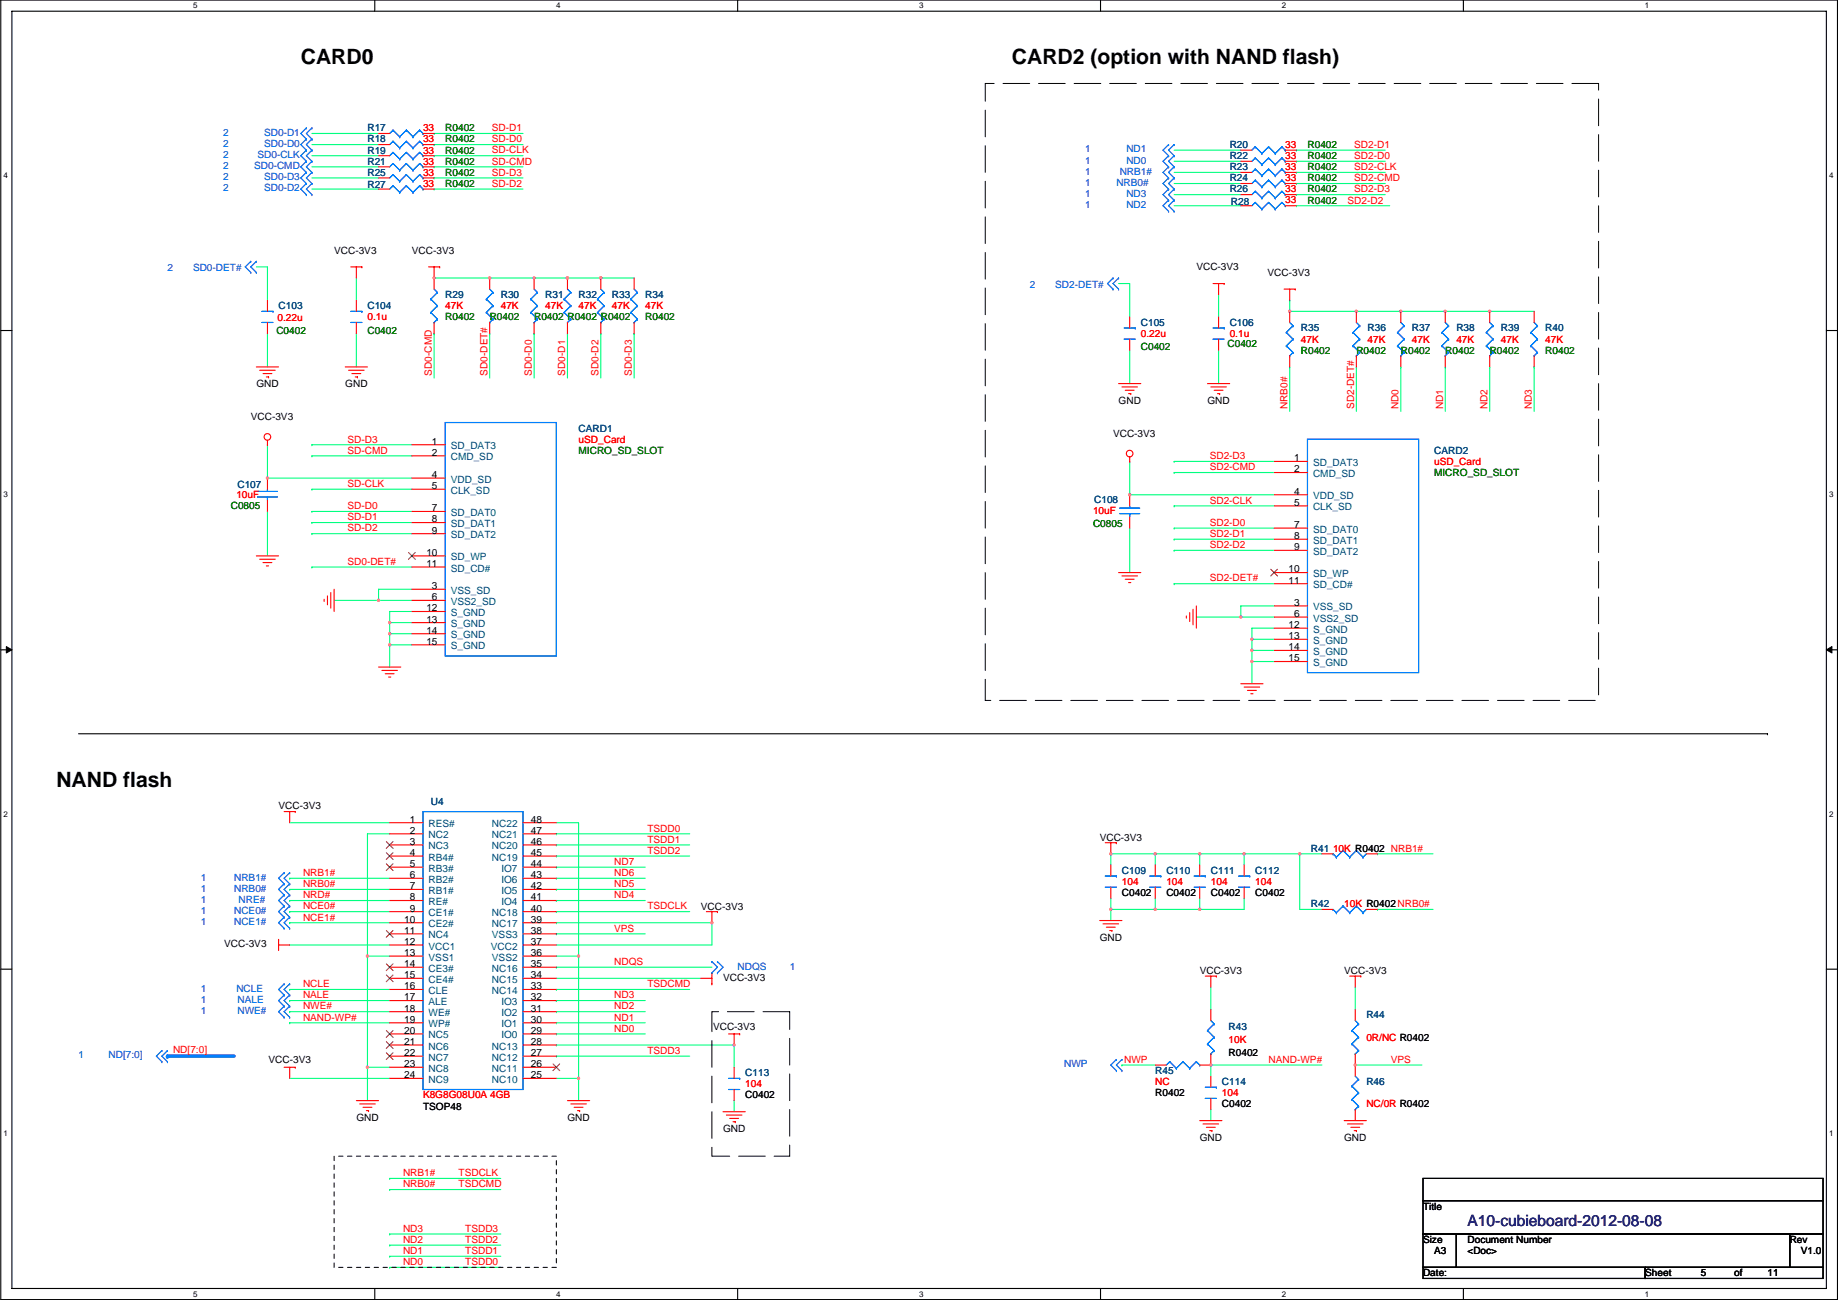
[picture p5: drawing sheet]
<svg xmlns="http://www.w3.org/2000/svg" width="420mm" height="297mm" viewBox="0 0 420 297" stroke-linecap="round" stroke-linejoin="round" font-family="sans-serif">
<path d="M.2 0h419.8v296.9h-419.8zM2.7 2.6h414.8v291.8h-414.8z" fill="none" stroke="#000" stroke-width=".25"/>
<g fill="#fff">
<path d="M44.2 .3h1v2h-1z"/>
<path d="M44.2 294.7h1v2h-1z"/>
</g>
<path d="M85.7 0v2.6M85.7 294.4v2.5" fill="none" stroke="#000" stroke-width=".25"/>
<g fill="#fff">
<path d="M127.1 .3h1v2h-1z"/>
<path d="M127.1 294.7h1v2h-1z"/>
</g>
<path d="M168.6 0v2.6M168.6 294.4v2.5" fill="none" stroke="#000" stroke-width=".25"/>
<g fill="#fff">
<path d="M210.1 .3h1v2h-1z"/>
<path d="M210.1 294.7h1v2h-1z"/>
</g>
<path d="M251.6 0v2.6M251.6 294.4v2.5" fill="none" stroke="#000" stroke-width=".25"/>
<g fill="#fff">
<path d="M293 .3h1v2h-1z"/>
<path d="M293 294.7h1v2h-1z"/>
</g>
<path d="M334.5 0v2.6M334.5 294.4v2.5" fill="none" stroke="#000" stroke-width=".25"/>
<g fill="#fff">
<path d="M376 .3h1v2h-1z"/>
<path d="M376 294.7h1v2h-1z"/>
<path d="M.8 39h1v2.1h-1z"/>
<path d="M418.1 39h1v2.1h-1z"/>
<path d="M.8 112h1v2h-1z"/>
<path d="M418.1 112h1v2h-1z"/>
</g>
<path d="M.2 75.5h2.5M417.5 75.5h2.5" fill="none" stroke="#000" stroke-width=".25"/>
<g fill="#fff">
<path d="M.8 185h1v2h-1z"/>
<path d="M418.1 185h1v2h-1z"/>
</g>
<path d="M.2 148.5h2.5M417.5 148.5h2.5" fill="none" stroke="#000" stroke-width=".25"/>
<path d="M1.4 147.7l1.3 .8-1.3 .7zM417.5 148.5l1.3-.8v1.5z" fill="#000" stroke="#000" stroke-width=".23"/>
<g fill="#fff">
<path d="M.8 257.9h1v2h-1z"/>
<path d="M418.1 257.9h1v2h-1z"/>
</g>
<path d="M18 167.7h386M404 167.7h.1M.2 221.4h2.5M417.5 221.4h2.5M325.3 269.3h91.4v5h-91.4zM325.3 274.3h91.4v7.7h-91.4zM325.3 282h7.6v7.6h-7.6zM325.3 289.6h50.8v2.5h-50.8zM332.9 282h76.2v7.6h-76.2zM376.1 289.6h40.6v2.5h-40.6zM409.1 282h7.6v7.6h-7.6z" fill="none" stroke="#000" stroke-width=".25"/>
<g fill="none" stroke="#00ff80" stroke-width=".25">
<path d="M71.3 30.5h15.2M71.3 33h15.2M71.3 35.6h15.2M71.3 38.1h15.2M99.2 30.5h.1M99.2 33h.1M99.2 35.6h.1M99.2 38.1h.1M99.2 30.5h20.4M99.2 33h20.4M99.2 35.6h20.4M99.2 38.1h20.4"/>
<path d="M268.4 39.4h15.2M268.4 36.9h15.2M268.4 34.3h15.2M296.3 34.3h.1M296.3 39.4h.1M296.3 36.9h.1M296.3 34.3h20.4M296.3 39.4h20.4M296.3 36.9h20.4M71.3 40.7h15.2M71.3 43.2h15.2M99.2 40.7h.1"/>
<path d="M99.2 43.2h.1M99.2 40.7h20.4M99.2 43.2h20.4M268.4 44.5h15.2M268.4 41.9h15.2M268.4 47h15.2M296.3 47h.1M296.3 44.5h.1M296.3 41.9h.1M296.3 47h21.4M296.3 44.5h20.4M296.3 41.9h20.4"/>
<path d="M58.6 61h2.5v7.6M61.1 76.2v7.6M81.5 63.5v5.1M81.5 76.2v7.6M99.2 63.5h.1M99.2 76.2h.1M99.2 63.5h45.8M99.2 76.2v10.2M111.9 76.2h.1M111.9 63.5h.1M111.9 76.2v10.2M122.1 76.2h.1"/>
<path d="M122.1 63.5h.1M122.1 76.2v10.2M129.7 76.2h.1M129.7 63.5h.1M129.7 76.2v10.2M137.3 76.2h.1M137.3 63.5h.1M137.3 76.2v10.2M145 76.2h.1M145 76.2v10.2M255.7 64.8h2.5v7.6M278.6 67.3v5.1"/>
<path d="M294.8 71.1h.1M294.8 68.6h.1M294.8 71.1h55.9M294.8 68.6v2.5M310.1 71.1h.1M320.2 71.1h.1M330.4 71.1h.1M340.5 71.1h.1M258.2 80v7.7M278.6 80v7.7M294.8 83.8h.1M294.8 83.8v10.2"/>
<path d="M310.1 83.8h.1M310.1 83.8v10.2M320.2 83.8h.1M320.2 83.8v10.2M330.4 83.8h.1M330.4 83.8v10.2M340.5 83.8h.1M340.5 83.8v10.2M350.7 83.8h.1M350.7 83.8v10.2M61.1 109.2h.1M61.1 101.6v7.6"/>
<path d="M61.1 116.9v10.1M61.1 109.2h33.1M71.3 104.2h.1M71.3 119.4h.1M71.3 111.8h.1M71.3 101.6h.1M71.3 116.9h.1M71.3 104.2h22.9M71.3 119.4h22.9M71.3 111.8h22.9M71.3 101.6h22.9M71.3 116.9h22.9"/>
<path d="M258.2 113.1h.1M258.2 105.4v7.7M258.2 113.1h33.1M268.4 108h.1M268.4 105.4h.1M268.4 115.6h.1M268.4 108h22.9M268.4 105.4h22.9M268.4 115.6h22.9M71.3 129.6h.1M71.3 121.9h.1M71.3 129.6h22.9"/>
<path d="M71.3 121.9h22.9M76.4 137.2h10.1M86.5 137.2h.1M86.5 137.2h7.7M94.2 134.6h-7.7v2.6M94.2 139.7h-5.1v2.6M258.2 120.7v10.1M268.4 123.2h.1M268.4 133.4h.1M268.4 120.7h.1M268.4 125.8h.1M268.4 123.2h22.9"/>
<path d="M268.4 133.4h22.9M268.4 120.7h22.9M268.4 125.8h22.9M291.3 138.5h-7.7v2.5M89.1 144.8h.1M89.1 142.3h.1M89.1 142.3h5.1M89.1 144.8h5.1M89.1 147.3v5.1M89.1 147.3h.1M89.1 142.3v5M89.1 147.3h5.1"/>
<path d="M273.5 141h10.1M283.6 141h.1M283.6 141h7.7M286.2 148.6h.1M286.2 146.1h.1M286.2 151.2h.1M286.2 151.2v5M286.2 148.6h5.1M286.2 146.1h5.1M286.2 146.1v5.1M286.2 151.2h5.1M291.3 143.5h-5.1v2.6"/>
<path d="M66.2 188h22.9M89.1 190.5h-5.1v28M127.2 190.5h.1M127.2 193.1h.1M127.2 195.6h.1M127.2 188h5.1v30.5M127.2 198.1h.1M127.2 190.5h30.5M127.2 193.1h30.5M127.2 195.6h30.5M127.2 198.1h20.3M253.9 195.1v2.5"/>
<path d="M253.9 195.1h10.2v2.5M253.9 195.1h.1M264.1 195.1h10.1M274.2 195.1h.1M274.2 195.1v2.5M274.2 195.1h10.2M284.4 195.1h12.7M284.4 195.1v2.5M297.1 195.1v12.7h5.1M297.1 195.1h5.1M297.1 195.1h.1M314.9 195.1h.1"/>
<path d="M314.9 195.1h12.7M66.2 203.2h.1M66.2 205.8h.1M66.2 215.9h22.9M66.2 200.7h.1M66.2 208.3h.1M66.2 210.8h.1M66.2 208.3h22.9M66.2 203.2h22.9M66.2 205.8h22.9M66.2 210.8h22.9M66.2 200.7h22.9"/>
<path d="M84 218.5h5.1M84 218.5h.1M84 218.5v25.4M127.2 208.3h.1M127.2 218.5h5.1M127.2 213.4h.1M127.2 210.8h.1M127.2 200.7h.1M127.2 205.8h.1M127.2 203.2h.1M127.2 208.3h30.5M127.2 203.2h20.3"/>
<path d="M127.2 205.8h20.3M127.2 213.4h20.3M127.2 210.8h35.5M127.2 200.7h20.3M132.3 218.5h.1M132.3 218.5v33M162.7 210.8h.1M162.7 210.8v5.1h-35.5M253.9 205.3v2.5M253.9 207.8h.1M253.9 207.8v2.5M264.1 207.8h.1"/>
<path d="M264.1 205.3v2.5M274.2 207.8h.1M274.2 205.3v2.5M284.4 205.3v2.5h-30.5M314.9 207.8h.1M314.9 207.8h12.7M66.2 233.7h.1M66.2 228.6h.1M66.2 226.1h.1M66.2 231.2h.1M66.2 226.1h22.9M66.2 233.7h22.9"/>
<path d="M66.2 228.6h22.9M66.2 231.2h22.9M127.2 238.8h.1M127.2 226.1h.1M127.2 238.8h40.6v5.1M127.2 221h.1M127.2 223.5h33M127.2 236.2h.1M127.2 233.7h.1M127.2 231.2h.1M127.2 228.6h.1M127.2 226.1h30.5"/>
<path d="M127.2 221h35.5M127.2 233.7h20.3M127.2 228.6h20.3M127.2 231.2h20.3M127.2 236.2h20.3M276.8 225.6v5.1M309.8 225.6v5.1M66.2 246.4h22.9M84 243.9v7.6M84 243.9h5.1M127.2 241.3h.1M127.2 246.4h5.1"/>
<path d="M127.2 241.3h30.5M132.3 246.4h.1M167.8 251.5v2.5M256.5 243.4h.1M256.5 243.4h7.6M276.8 253.5v2.6M276.8 243.4v2.5M276.8 243.4h.1M276.8 243.4h25.4M309.8 243.4h.1M309.8 243.4h15.2M89.1 271.8h.1"/>
<path d="M89.1 269.3h.1M89.1 271.8h25.4M89.1 269.3h25.4M89.1 289.6h.1M89.1 287h.1M89.1 284.5h.1M89.1 282h.1M89.1 289.6h25.4M89.1 287h25.4M89.1 284.5h25.4M89.1 282h25.4"/>
</g>
<g fill="#f0f" stroke="#f0f" stroke-width=".25">
<circle cx="89.1" cy="144.8" r=".24"/>
<circle cx="99.2" cy="63.5" r=".24"/>
<circle cx="137.3" cy="63.5" r=".24"/>
<circle cx="129.7" cy="63.5" r=".24"/>
<circle cx="122.1" cy="63.5" r=".24"/>
<circle cx="111.9" cy="63.5" r=".24"/>
<circle cx="61.1" cy="109.2" r=".24"/>
<circle cx="86.5" cy="137.2" r=".24"/>
<circle cx="89.1" cy="142.2" r=".24"/>
<circle cx="89.1" cy="147.3" r=".24"/>
<circle cx="286.2" cy="148.6" r=".24"/>
<circle cx="294.8" cy="71.1" r=".24"/>
<circle cx="320.2" cy="71.1" r=".24"/>
<circle cx="330.4" cy="71.1" r=".24"/>
<circle cx="340.5" cy="71.1" r=".24"/>
<circle cx="310.1" cy="71.1" r=".24"/>
<circle cx="286.2" cy="146.1" r=".24"/>
<circle cx="283.6" cy="141" r=".24"/>
<circle cx="258.2" cy="113" r=".24"/>
<circle cx="286.2" cy="151.1" r=".24"/>
<circle cx="167.8" cy="238.8" r=".24"/>
<circle cx="132.3" cy="246.4" r=".24"/>
<circle cx="162.7" cy="210.8" r=".24"/>
<circle cx="132.3" cy="218.4" r=".24"/>
<circle cx="84" cy="243.8" r=".24"/>
<circle cx="84" cy="218.4" r=".24"/>
<circle cx="264.1" cy="207.8" r=".24"/>
<circle cx="253.9" cy="207.8" r=".24"/>
<circle cx="274.2" cy="207.8" r=".24"/>
<circle cx="284.4" cy="195.1" r=".24"/>
<circle cx="274.2" cy="195.1" r=".24"/>
<circle cx="264.1" cy="195.1" r=".24"/>
<circle cx="253.9" cy="195.1" r=".24"/>
<circle cx="297.1" cy="195.1" r=".24"/>
<circle cx="276.8" cy="243.3" r=".24"/>
<circle cx="309.8" cy="243.3" r=".24"/>
</g>
<path d="M38.3 241.3h.1M38.3 241.3h15.2" fill="none" stroke="#00f" stroke-width=".76"/>
<g fill="none" stroke="#f00" stroke-width=".25">
<path d="M86.5 35.6h2.6M86.5 38.1h2.6M86.5 33h2.6M86.5 30.5h2.6M96.7 35.6h2.5M96.7 38.1h2.5M96.7 33h2.5M96.7 30.5h2.5M283.6 36.9h2.6M283.6 34.3h2.6M283.6 39.4h2.6M293.8 36.9h2.5"/>
<path d="M293.8 34.3h2.5M293.8 39.4h2.5M86.5 40.7h2.6M86.5 43.2h2.6M96.7 40.7h2.5M96.7 43.2h2.5M283.6 44.5h2.6M283.6 41.9h2.6M283.6 47h2.6M293.8 44.5h2.5M293.8 41.9h2.5M293.8 47h2.5"/>
<path d="M61.1 68.6v2.5M61.1 73.7v2.5M80.2 61h2.5M81.5 61v2.5M81.5 68.6v2.5M81.5 73.7v2.5M82.7 61h.1M98 61h2.5M99.2 61v5.1M99.2 73.7v2.5M100.5 61h.1M111.9 63.5v2.6"/>
<path d="M111.9 73.7v2.5M122.1 63.5v2.6M122.1 73.7v2.5M129.7 63.5v2.6M129.7 73.7v2.5M137.3 63.5v2.6M137.3 73.7v2.5M145 63.5v2.6M145 73.7v2.5M258.2 72.4v2.6M258.2 77.5v2.5M277.3 64.8h2.5"/>
<path d="M278.6 64.8v2.5M278.6 72.4v2.6M278.6 77.5v2.5M279.8 64.8h.1M293.5 66.1h2.6M294.8 66.1v2.5M294.8 71.1v2.6M296.1 66.1h.1M310.1 71.1v2.6M320.2 71.1v2.6M330.4 71.1v2.6M340.5 71.1v2.6"/>
<path d="M350.7 71.1v2.6M58.6 83.8h5.1M59.4 84.6h3.5M60.1 85.4h2.1M60.9 86.1h.5M61.4 86.1h.1M78.9 83.8h5.1M79.7 84.6h3.5M80.4 85.4h2.1M81.2 86.1h.5M81.7 86.1h.1M255.7 87.7h5.1"/>
<path d="M256.5 88.4h3.5M257.2 89.2h2.1M258 89.9h.5M258.5 89.9h.1M276 87.7h5.1M276.8 88.4h3.5M277.5 89.2h2.1M278.3 89.9h.5M278.8 89.9h.1M294.8 81.3v2.5M310.1 81.3v2.5M320.2 81.3v2.5"/>
<path d="M330.4 81.3v2.5M340.5 81.3v2.5M350.7 81.3v2.5M61.1 101.6h.1M61.1 100.6v1M61.1 109.2v2.6M61.1 114.3v2.6M94.2 101.6h7.6M94.2 104.2h7.6M94.2 109.2h7.6M94.2 111.8h7.6M94.2 116.9h7.6"/>
<path d="M94.2 119.4h7.6M258.2 105.4h.1M258.2 104.4v1M258.2 113.1v2.5M258.2 118.1v2.6M291.3 105.4h7.6M291.3 108h7.6M291.3 113.1h7.6M291.3 115.6h7.6M58.6 127h5.1M59.4 127.8h3.5M60.1 128.5h2.1"/>
<path d="M60.9 129.3h.5M74.1 136.9v.5M74.9 136.2v2M75.6 135.4v3.6M76.4 134.6v5.1M94.2 134.6h7.6M94.2 137.2h7.6M94.2 121.9h7.6M94.2 127h7.6M94.2 129.6h7.6M94.2 139.7h7.6M255.7 130.8h5.1"/>
<path d="M256.5 131.6h3.5M257.2 132.4h2.1M258 133.1h.5M272 140v2M272.7 139.2v3.6M273.5 138.5v5M291.3 138.5h7.6M291.3 120.7h7.6M291.3 123.2h7.6M291.3 125.8h7.6M291.3 130.8h7.6M291.3 133.4h7.6"/>
<path d="M86.5 152.4h5.1M87.3 153.2h3.6M88.1 153.9h2M88.8 154.7h.5M94.2 142.3h7.6M94.2 144.8h7.6M94.2 147.3h7.6M271.2 140.7v.5M283.6 156.2h5.1M284.4 157h3.6M285.2 157.8h2M285.9 158.5h.5"/>
<path d="M291.3 141h7.6M291.3 143.5h7.6M291.3 146.1h7.6M291.3 148.6h7.6M291.3 151.2h7.6M64.9 185.4h2.6M66.2 185.4v2.6M67.5 185.4h.1M89.1 193.1h7.6M89.1 195.6h7.6M89.1 198.1h7.6M89.1 188h7.6"/>
<path d="M89.1 190.5h7.6M119.6 193.1h7.6M119.6 195.6h7.6M119.6 198.1h7.6M119.6 188h7.6M119.6 190.5h7.6M252.7 192.6h2.5M253.9 192.6v2.5M253.9 197.6v2.6M255.2 192.6h.1M264.1 197.6v2.6M274.2 197.6v2.6"/>
<path d="M284.4 197.6v2.6M302.2 195.1h2.5M312.3 195.1h2.6M63.7 215.9h2.5M63.7 214.7h.1M63.7 214.7v2.5M89.1 208.3h7.6M89.1 200.7h7.6M89.1 210.8h7.6M89.1 205.8h7.6M89.1 203.2h7.6M89.1 213.4h7.6"/>
<path d="M89.1 218.5h7.6M89.1 215.9h7.6M119.6 208.3h7.6M119.6 200.7h7.6M119.6 210.8h7.6M119.6 205.8h7.6M119.6 203.2h7.6M119.6 213.4h7.6M119.6 218.5h7.6M119.6 215.9h7.6M161.5 208.3h2.5M162.7 208.3v2.5"/>
<path d="M164 208.3h.1M251.4 210.3h5.1M252.1 211.1h3.6M252.9 211.9h2M253.7 212.6h.5M253.9 202.7v2.6M254.2 212.6h.1M264.1 202.7v2.6M274.2 202.7v2.6M284.4 202.7v2.6M302.2 207.8h2.5M312.3 207.8h2.6"/>
<path d="M89.1 236.2h7.6M89.1 221h7.6M89.1 223.5h7.6M89.1 238.8h7.6M89.1 231.2h7.6M89.1 226.1h7.6M89.1 228.6h7.6M89.1 233.7h7.6M119.6 236.2h7.6M119.6 221h7.6M119.6 223.5h7.6M119.6 238.8h7.6"/>
<path d="M119.6 231.2h7.6M119.6 226.1h7.6M119.6 228.6h7.6M119.6 233.7h7.6M160.2 223.5h2.5M162.7 224.8h.1M162.7 222.3v2.5M166.5 236.2h2.6M167.8 236.2v2.6M169.1 236.2h.1M275.5 223h2.6M276.8 223v2.6"/>
<path d="M276.8 230.7v2.5M278.1 223h.1M308.5 223h2.6M309.8 223v2.6M309.8 230.7v2.5M311.1 223h.1M64.9 243.9h2.6M66.2 243.9v2.5M67.5 243.9h.1M81.5 251.5h5M82.2 252.2h3.6M83 253h2"/>
<path d="M83.7 253.8h.6M84.3 253.8h.1M89.1 243.9h7.6M89.1 246.4h7.6M89.1 241.3h7.6M119.6 243.9h7.6M119.6 246.4h7.6M119.6 241.3h7.6M129.7 251.5h5.1M130.5 252.2h3.5M131.2 253h2.1M132 253.8h.5"/>
<path d="M132.5 253.8h.1M165.3 254h5.1M166 254.8h3.6M166.8 255.5h2M167.6 256.3h.5M167.8 243.9v2.5M167.8 248.9v2.6M168.1 256.3h.1M264.1 243.4h2.5M274.2 256.1h5.1M275 256.8h3.6M275.8 257.6h2"/>
<path d="M276.5 258.3h.5M276.8 240.8v2.6h-2.6M276.8 245.9v2.5M276.8 251v2.5M277 258.3h.1M307.3 256.1h5M308 256.8h3.6M308.8 257.6h2M309.6 258.3h.5M309.8 240.8v5.1M309.8 253.5v2.6M310.1 258.3h.1"/>
<circle cx="61.1" cy="99.8" r=".76"/>
<circle cx="258.2" cy="103.6" r=".76"/>
</g>
<g fill="none" stroke="#00f" stroke-width=".25">
<path d="M70 31.8h.1M70 29.2h.1M70 34.3h.1M70 36.9h.1M70 39.4h.1M70 29.2l-1.2 1.3 1.2 1.3M70 31.8l-1.2 1.2 1.2 1.3M70 34.3l-1.2 1.3 1.2 1.3M70 36.9l-1.2 1.2 1.2 1.3M70 39.4l-1.2 1.3 1.2 1.2M71.3 31.8h.1M71.3 29.2h.1"/>
<path d="M71.3 34.3h.1M71.3 36.9h.1M71.3 39.4h.1M71.3 29.2l-1.3 1.3 1.3 1.3M71.3 31.8l-1.3 1.2 1.3 1.3M71.3 34.3l-1.3 1.3 1.3 1.3M71.3 36.9l-1.3 1.2 1.3 1.3M71.3 39.4l-1.3 1.3 1.3 1.2M267.1 38.1h.1M267.1 35.6h.1M267.1 33h.1M267.1 38.1l-1.2 1.3 1.2 1.3"/>
<path d="M267.1 35.6l-1.2 1.3 1.2 1.2M267.1 33l-1.2 1.3 1.2 1.3M268.4 38.1h.1M268.4 35.6h.1M268.4 33h.1M268.4 38.1l-1.3 1.3 1.3 1.3M268.4 35.6l-1.3 1.3 1.3 1.2M268.4 33l-1.3 1.3 1.3 1.3M57.3 59.7h.1M57.3 59.7l-1.2 1.3 1.2 1.3M58.6 59.7h.1M58.6 59.7l-1.3 1.3 1.3 1.3"/>
<path d="M70 41.9h.1M70 44.5h.1M70 41.9l-1.2 1.3 1.2 1.3M71.3 41.9h.1M71.3 44.5h.1M71.3 41.9l-1.3 1.3 1.3 1.3M267.1 40.7h.1M267.1 48.3h.1M267.1 45.7h.1M267.1 43.2h.1M267.1 45.7l-1.2 1.3 1.2 1.3M267.1 43.2l-1.2 1.3 1.2 1.2"/>
<path d="M267.1 40.7l-1.2 1.2 1.2 1.3M268.4 40.7h.1M268.4 48.3h.1M268.4 45.7h.1M268.4 43.2h.1M268.4 45.7l-1.3 1.3 1.3 1.3M268.4 43.2l-1.3 1.3 1.3 1.2M268.4 40.7l-1.3 1.2 1.3 1.3M57.3 62.3h.1M58.6 62.3h.1M254.4 63.5h.1M254.4 66.1h.1"/>
<path d="M254.4 63.5l-1.2 1.3 1.2 1.3M255.7 63.5h.1M255.7 66.1h.1M255.7 63.5l-1.3 1.3 1.3 1.3M64.9 199.4h.1M64.9 199.4l-1.2 1.3 1.2 1.3M66.2 199.4h.1M66.2 199.4l-1.3 1.3 1.3 1.3M64.9 202h.1M64.9 204.5h.1M64.9 212.1h.1M64.9 209.6h.1"/>
<path d="M64.9 207h.1M64.9 202l-1.2 1.2 1.2 1.3M64.9 209.6l-1.2 1.2 1.2 1.3M64.9 207l-1.2 1.3 1.2 1.3M64.9 204.5l-1.2 1.3 1.2 1.2M66.2 202h.1M66.2 204.5h.1M66.2 212.1h.1M66.2 209.6h.1M66.2 207h.1M66.2 202l-1.3 1.2 1.3 1.3M66.2 209.6l-1.3 1.2 1.3 1.3"/>
<path d="M66.2 207l-1.3 1.3 1.3 1.3M66.2 204.5l-1.3 1.3 1.3 1.2M162.7 219.7h.1M162.7 219.7l1.3 1.3-1.3 1.3M164 219.7h.1M164 219.7l1.3 1.3-1.3 1.3M64.9 232.4h.1M64.9 229.9h.1M64.9 227.4h.1M64.9 224.8h.1M64.9 229.9l-1.2 1.3 1.2 1.2M64.9 227.4l-1.2 1.2 1.2 1.3"/>
<path d="M64.9 224.8l-1.2 1.3 1.2 1.3M66.2 232.4h.1M66.2 229.9h.1M66.2 227.4h.1M66.2 224.8h.1M66.2 229.9l-1.3 1.3 1.3 1.2M66.2 227.4l-1.3 1.2 1.3 1.3M66.2 224.8l-1.3 1.3 1.3 1.3M162.7 222.3h.1M164 222.3h.1M37 242.6h.1M37 240.1h.1"/>
<path d="M37 240.1l-1.3 1.2 1.3 1.3M38.3 242.6h.1M38.3 240.1h.1M38.3 240.1l-1.3 1.2 1.3 1.3M255.2 244.6h.1M255.2 242.1h.1M255.2 242.1l-1.3 1.3 1.3 1.2M256.5 244.6h.1M256.5 242.1h.1M256.5 242.1l-1.3 1.3 1.3 1.2"/>
</g>
<path d="M225.2 19.1h140.2v140.9h-140.2zM162.7 231.2h17.8v33h-17.8z" fill="none" stroke="#000" stroke-width=".23" stroke-dasharray="6.1 2"/>
<path d="M76.4 264.2h50.8v25.4h-50.8z" fill="none" stroke="#000" stroke-width=".23" stroke-dasharray="1 1 1 1 1 1 1 1"/>
<g fill="none" stroke="#0080ff" stroke-width=".25">
<path d="M89.8 34.8h.1M89.8 39.9h.1M89.8 37.4h.1M89.8 32.3h.1M89.8 29.7h.1M89.8 34.8l-.7 .8M89.8 34.8l1.6 1.5M89.8 39.9l-.7 .8M89.8 39.9l1.6 1.5M89.8 37.4l-.7 .7M89.8 37.4l1.6 1.5M89.8 32.3l-.7 .7"/>
<path d="M89.8 32.3l1.6 1.5M89.8 29.7l-.7 .8M89.8 29.7l1.6 1.6M91.4 36.3h.1M91.4 38.9h.1M91.4 33.8h.1M91.4 31.3h.1M92.9 34.8h.1M92.9 39.9h.1M92.9 37.4h.1M92.9 32.3h.1M92.9 29.7h.1"/>
<path d="M92.9 34.8l-1.5 1.5M92.9 34.8l1.5 1.5M92.9 39.9l-1.5 1.5M92.9 39.9l1.5 1.5M92.9 37.4l-1.5 1.5M92.9 37.4l1.5 1.5M92.9 32.3l-1.5 1.5M92.9 32.3l1.5 1.5M92.9 29.7l-1.5 1.6M92.9 29.7l1.5 1.6M94.4 36.3h.1M94.4 38.9h.1"/>
<path d="M94.4 33.8h.1M94.4 31.3h.1M95.9 34.8h.1M95.9 39.9h.1M95.9 37.4h.1M95.9 32.3h.1M95.9 29.7h.1M95.9 34.8l-1.5 1.5M95.9 34.8l.8 .8M95.9 39.9l-1.5 1.5M95.9 39.9l.8 .8M95.9 37.4l-1.5 1.5"/>
<path d="M95.9 37.4l.8 .7M95.9 32.3l-1.5 1.5M95.9 32.3l.8 .7M95.9 29.7l-1.5 1.6M95.9 29.7l.8 .8M96.7 35.6h.1M96.7 38.1h.1M96.7 33h.1M96.7 30.5h.1M286.9 36.1h.1M286.9 33.5h.1M286.9 38.6h.1"/>
<path d="M286.9 36.1l-.7 .8M286.9 36.1l1.6 1.5M286.9 33.5l-.7 .8M286.9 33.5l1.6 1.6M286.9 38.6l-.7 .8M286.9 38.6l1.6 1.6M288.5 37.6h.1M288.5 35.1h.1M290 36.1h.1M290 33.5h.1M290 38.6h.1M290 36.1l-1.5 1.5"/>
<path d="M290 36.1l1.5 1.5M290 33.5l-1.5 1.6M290 33.5l1.5 1.6M290 38.6l-1.5 1.6M290 38.6l1.5 1.6M291.5 37.6h.1M291.5 35.1h.1M293 36.1h.1M293 33.5h.1M293 38.6h.1M293 36.1l-1.5 1.5M293 36.1l.8 .8"/>
<path d="M293 33.5l-1.5 1.6M293 33.5l.8 .8M293 38.6l-1.5 1.6M293 38.6l.8 .8M293.8 36.9h.1M293.8 34.3h.1M293.8 39.4h.1M89.8 42.4h.1M89.8 42.4l-.7 .8M89.8 42.4l1.6 1.6M91.4 41.4h.1M91.4 44h.1"/>
<path d="M92.9 42.4h.1M92.9 42.4l-1.5 1.6M92.9 42.4l1.5 1.6M94.4 41.4h.1M94.4 44h.1M95.9 42.4h.1M95.9 42.4l-1.5 1.6M95.9 42.4l.8 .8M96.7 40.7h.1M96.7 43.2h.1M286.9 43.7h.1M286.9 41.2h.1"/>
<path d="M286.9 46.2h.1M286.9 43.7l-.7 .8M286.9 43.7l1.6 1.5M286.9 41.2l-.7 .7M286.9 41.2l1.6 1.5M286.9 46.2l-.7 .8M286.9 46.2l1.6 1.6M288.5 45.2h.1M288.5 42.7h.1M288.5 47.8h.1M288.5 40.2h.1M290 43.7h.1"/>
<path d="M290 41.2h.1M290 46.2h.1M290 43.7l-1.5 1.5M290 43.7l1.5 1.5M290 41.2l-1.5 1.5M290 41.2l1.5 1.5M290 46.2l-1.5 1.6M290 46.2l1.5 1.6M291.5 45.2h.1M291.5 42.7h.1M291.5 47.8h.1M291.5 40.2h.1"/>
<path d="M293 43.7h.1M293 41.2h.1M293 46.2h.1M293 43.7l-1.5 1.5M293 43.7l.8 .8M293 41.2l-1.5 1.5M293 41.2l.8 .7M293 46.2l-1.5 1.6M293 46.2l.8 .8M293.8 44.5h.1M293.8 41.9h.1M293.8 47h.1"/>
<path d="M59.9 73.7h2.5M59.9 71.1h2.5M62.4 71.1h.1M80.2 73.7h2.5M80.2 71.1h2.5M82.7 71.1h.1M98.5 68.3h.1M98.5 71.4h.1M98.5 68.3l1.5 1.6M98.5 71.4l1.5 1.5M99.2 73.7h.1M99.2 66.1l.8 .7"/>
<path d="M100 66.8h.1M100 69.9h.1M100 72.9h.1M100 66.8l-1.5 1.5M100 69.9l-1.5 1.5M100 72.9l-.8 .8M111.2 68.3h.1M111.2 71.4h.1M111.2 68.3l1.5 1.6M111.2 71.4l1.5 1.5M111.9 73.7h.1M111.9 66.1l.8 .7"/>
<path d="M112.7 66.8h.1M112.7 69.9h.1M112.7 72.9h.1M112.7 66.8l-1.5 1.5M112.7 69.9l-1.5 1.5M112.7 72.9l-.8 .8M121.3 68.3h.1M121.3 71.4h.1M121.3 68.3l1.6 1.6M121.3 71.4l1.6 1.5M122.1 73.7h.1M122.1 66.1l.8 .7"/>
<path d="M122.9 66.8h.1M122.9 69.9h.1M122.9 72.9h.1M122.9 66.8l-1.6 1.5M122.9 69.9l-1.6 1.5M122.9 72.9l-.8 .8M129 68.3h.1M129 71.4h.1M129 68.3l1.5 1.6M129 71.4l1.5 1.5M129.7 73.7h.1M129.7 66.1l.8 .7"/>
<path d="M130.5 66.8h.1M130.5 69.9h.1M130.5 72.9h.1M130.5 66.8l-1.5 1.5M130.5 69.9l-1.5 1.5M130.5 72.9l-.8 .8M136.6 68.3h.1M136.6 71.4h.1M136.6 68.3l1.5 1.6M136.6 71.4l1.5 1.5M137.3 73.7h.1M137.3 66.1l.8 .7"/>
<path d="M138.1 66.8h.1M138.1 69.9h.1M138.1 72.9h.1M138.1 66.8l-1.5 1.5M138.1 69.9l-1.5 1.5M138.1 72.9l-.8 .8M144.2 68.3h.1M144.2 71.4h.1M144.2 68.3l1.5 1.6M144.2 71.4l1.5 1.5M145 73.7h.1M145 66.1l.7 .7"/>
<path d="M145.7 66.8h.1M145.7 69.9h.1M145.7 72.9h.1M145.7 66.8l-1.5 1.5M145.7 69.9l-1.5 1.5M145.7 72.9l-.7 .8M257 77.5h2.5M257 75h2.5M259.5 75h.1M277.3 77.5h2.5M277.3 75h2.5M279.8 75h.1"/>
<path d="M294.1 76h.1M294.1 79h.1M294.1 76l1.5 1.5M294.1 79l1.5 1.5M294.8 73.7l.8 .7M295.6 74.4h.1M295.6 77.5h.1M295.6 74.4l-1.5 1.6M295.6 77.5l-1.5 1.5M309.3 76h.1M309.3 79h.1M309.3 76l1.5 1.5"/>
<path d="M309.3 79l1.5 1.5M310.1 73.7l.7 .7M310.8 74.4h.1M310.8 77.5h.1M310.8 74.4l-1.5 1.6M310.8 77.5l-1.5 1.5M319.5 76h.1M319.5 79h.1M319.5 76l1.5 1.5M319.5 79l1.5 1.5M320.2 73.7l.8 .7M321 74.4h.1"/>
<path d="M321 77.5h.1M321 74.4l-1.5 1.6M321 77.5l-1.5 1.5M329.6 76h.1M329.6 79h.1M329.6 76l1.5 1.5M329.6 79l1.5 1.5M330.4 73.7l.7 .7M331.1 74.4h.1M331.1 77.5h.1M331.1 74.4l-1.5 1.6M331.1 77.5l-1.5 1.5"/>
<path d="M339.8 76h.1M339.8 79h.1M339.8 76l1.5 1.5M339.8 79l1.5 1.5M340.5 73.7l.8 .7M341.3 74.4h.1M341.3 77.5h.1M341.3 74.4l-1.5 1.6M341.3 77.5l-1.5 1.5M349.9 76h.1M349.9 79h.1M349.9 76l1.6 1.5"/>
<path d="M349.9 79l1.6 1.5M350.7 73.7l.8 .7M351.5 74.4h.1M351.5 77.5h.1M351.5 74.4l-1.6 1.6M351.5 77.5l-1.6 1.5M101.8 96.5h25.4v53.4h-25.4zM294.8 81.3h.1M295.6 80.5h.1M295.6 80.5l-.8 .8M310.1 81.3h.1M310.8 80.5h.1"/>
<path d="M310.8 80.5l-.7 .8M320.2 81.3h.1M321 80.5h.1M321 80.5l-.8 .8M330.4 81.3h.1M331.1 80.5h.1M331.1 80.5l-.7 .8M340.5 81.3h.1M341.3 80.5h.1M341.3 80.5l-.8 .8M350.7 81.3h.1M351.5 80.5h.1"/>
<path d="M351.5 80.5l-.8 .8M58.9 113.6h4.5M58.9 112.3h4.5M61.1 111.8v.5M61.1 113.6h.1M61.1 113.6v.7M256 117.4h4.5M256 116.1h4.5M258.2 115.6v.5M258.2 117.4h.1M258.2 117.4v.7M298.9 100.4h25.4v53.3h-25.4z"/>
<path d="M96.7 185.4h22.9v63.5h-22.9zM304.7 195.1h.1M304.7 195.1l.8 .8M305.5 195.9h.1M307 194.3h.1M307 194.3l1.5 1.6M307 194.3l-1.5 1.6M308.5 195.9h.1M310.1 194.3h.1M310.1 194.3l1.5 1.6M310.1 194.3l-1.6 1.6M311.6 195.9h.1"/>
<path d="M312.3 195.1l-.7 .8M252.7 202.7h2.5M252.7 200.2h2.5M255.2 200.2h.1M262.8 202.7h2.6M262.8 200.2h2.6M265.4 200.2h.1M273 202.7h2.5M273 200.2h2.5M275.5 200.2h.1M283.1 202.7h2.6M283.1 200.2h2.6"/>
<path d="M285.7 200.2h.1M304.7 207.8h.1M304.7 207.8l.8 .8M305.5 208.6h.1M307 207h.1M307 207l1.5 1.6M307 207l-1.5 1.6M308.5 208.6h.1M310.1 207h.1M310.1 207l1.5 1.6M310.1 207l-1.6 1.6M311.6 208.6h.1"/>
<path d="M312.3 207.8l-.7 .8M276 235.5h.1M276 238.5h.1M276 235.5l1.5 1.5M276 238.5l1.5 1.6M276.8 233.2l.7 .8M277.5 234h.1M277.5 237h.1M277.5 234l-1.5 1.5M277.5 237l-1.5 1.5M309 235.5h.1M309 238.5h.1"/>
<path d="M309 235.5l1.6 1.5M309 238.5l1.6 1.6M309.8 233.2l.8 .8M310.6 234h.1M310.6 237h.1M310.6 234l-1.6 1.5M310.6 237l-1.6 1.5M166.5 248.9h2.6M166.5 246.4h2.6M169.1 246.4h.1M267.4 242.6h.1M267.4 242.6l-.8 .8"/>
<path d="M267.4 242.6l1.5 1.5M268.9 244.1h.1M270.4 242.6h.1M270.4 242.6l-1.5 1.5M270.4 242.6l1.6 1.5M272 244.1h.1M273.5 242.6h.1M273.5 242.6l-1.5 1.5M273.5 242.6l.7 .8M274.2 243.4h.1M275.5 251h2.6M275.5 248.4h2.6"/>
<path d="M276.8 240.8h.1M277.5 240.1h.1M277.5 240.1l-.7 .7M278.1 248.4h.1M309 248.2h.1M309 251.2h.1M309 248.2l1.6 1.5M309 251.2l1.6 1.6M309.8 240.8h.1M309.8 253.5h.1M309.8 245.9l.8 .8M310.6 240.1h.1"/>
<path d="M310.6 246.7h.1M310.6 249.7h.1M310.6 252.8h.1M310.6 240.1l-.8 .7M310.6 246.7l-1.6 1.5M310.6 249.7l-1.6 1.5M310.6 252.8l-.8 .7"/>
</g>
<g fill="none" stroke="#804000" stroke-width=".23">
<path d="M93.4 126.3l1.5 1.5M94.9 126.3l-1.5 1.5M290.5 130.1l1.5 1.5M292 130.1l-1.5 1.5M88.3 192.3l1.6 1.5M88.3 194.8l1.6 1.6M88.3 197.4l1.6 1.5M89.8 192.3l-1.5 1.5M89.8 194.8l-1.5 1.6M89.8 197.4l-1.5 1.5M88.3 212.6l1.6 1.6M89.8 212.6l-1.5 1.6"/>
<path d="M88.3 220.2l1.6 1.6M88.3 222.8l1.6 1.5M88.3 235.5l1.6 1.5M88.3 238l1.6 1.6M89.8 220.2l-1.5 1.6M89.8 222.8l-1.5 1.5M89.8 235.5l-1.5 1.5M89.8 238l-1.5 1.6M88.3 240.6l1.6 1.5M89.8 240.6l-1.5 1.5M126.4 243.1l1.6 1.5M127.9 243.1l-1.5 1.5"/>
</g>
<g font-size="4.8">
<text x="68.8" y="14.6">CARD0</text>
<text x="231.3" y="14.6">CARD2 (option with NAND flash)</text>
<text x="12.9" y="179.7">NAND flash</text>
</g>
<text font-size="3.6" fill="#400080" x="335.5" y="280.1">A10-cubieboard-2012-08-08</text>
<g font-size="2.3" fill="#f00">
<text x="112.4" y="30">SD-D1</text>
<text x="96.7" y="35.1">33</text>
<text x="96.7" y="32.6">33</text>
<text x="96.7" y="30">33</text>
<text x="112.4" y="32.5">SD-D0</text>
<text x="112.4" y="35.1">SD-CLK</text>
<text x="293.8" y="33.8">33</text>
<text x="309.6" y="33.8">SD2-D1</text>
<text x="96.7" y="40.2">33</text>
<text x="96.7" y="37.6">33</text>
<text x="112.4" y="37.6">SD-CMD</text>
<text x="112.4" y="40.2">SD-D3</text>
<text x="293.8" y="41.4">33</text>
<text x="293.8" y="36.4">33</text>
<text x="293.8" y="38.9">33</text>
<text x="309.6" y="41.4">SD2-CMD</text>
<text x="309.6" y="38.9">SD2-CLK</text>
<text x="309.6" y="36.3">SD2-D0</text>
<text x="96.7" y="42.7">33</text>
<text x="112.4" y="42.7">SD-D2</text>
<text x="293.8" y="44">33</text>
<text x="293.8" y="46.3">33</text>
<text x="308" y="46.5">SD2-D2</text>
<text x="309.6" y="44">SD2-D3</text>
<text x="101.8" y="70.7">47K</text>
<text x="114.5" y="70.7">47K</text>
<text x="124.6" y="70.7">47K</text>
<text x="132.3" y="70.7">47K</text>
<text x="139.9" y="70.7">47K</text>
<text x="147.5" y="70.7">47K</text>
<text x="63.4" y="73.4">0.22u</text>
<text x="84" y="73.2">0.1u</text>
<text x="260.8" y="77">0.22u</text>
<text x="281.1" y="77">0.1u</text>
<text x="297.4" y="78.3">47K</text>
<text x="312.6" y="78.3">47K</text>
<text x="322.8" y="78.3">47K</text>
<text x="332.9" y="78.3">47K</text>
<text x="343.1" y="78.3">47K</text>
<text x="353.2" y="78.3">47K</text>
<text x="98.7" y="85.9" transform="rotate(-90 98.7 85.9)">SD0-CMD</text>
<text x="111.4" y="85.9" transform="rotate(-90 111.4 85.9)">SD0-DET#</text>
<text x="121.6" y="85.9" transform="rotate(-90 121.6 85.9)">SD0-D0</text>
<text x="129.2" y="85.9" transform="rotate(-90 129.2 85.9)">SD0-D1</text>
<text x="136.8" y="85.9" transform="rotate(-90 136.8 85.9)">SD0-D2</text>
<text x="144.5" y="85.9" transform="rotate(-90 144.5 85.9)">SD0-D3</text>
<text x="294.3" y="93.5" transform="rotate(-90 294.3 93.5)">NRB0#</text>
<text x="309.6" y="93.5" transform="rotate(-90 309.6 93.5)">SD2-DET#</text>
<text x="319.7" y="93.5" transform="rotate(-90 319.7 93.5)">ND0</text>
<text x="329.9" y="93.5" transform="rotate(-90 329.9 93.5)">ND1</text>
<text x="340" y="93.5" transform="rotate(-90 340 93.5)">ND2</text>
<text x="350.2" y="93.5" transform="rotate(-90 350.2 93.5)">ND3</text>
<text x="79.4" y="101.1">SD-D3</text>
<text x="132.3" y="101.1">uSD_Card</text>
<text x="79.4" y="103.7">SD-CMD</text>
<text x="276.5" y="107.5">SD2-CMD</text>
<text x="276.5" y="104.9">SD2-D3</text>
<text x="327.8" y="106.2">uSD_Card</text>
<text x="54" y="113.8">10uF</text>
<text x="79.4" y="111.3">SD-CLK</text>
<text x="79.4" y="118.9">SD-D1</text>
<text x="79.4" y="116.4">SD-D0</text>
<text x="249.9" y="117.4">10uF</text>
<text x="276.5" y="115.1">SD2-CLK</text>
<text x="79.4" y="121.4">SD-D2</text>
<text x="276.5" y="122.7">SD2-D1</text>
<text x="276.5" y="120.2">SD2-D0</text>
<text x="276.5" y="125.2">SD2-D2</text>
<text x="79.4" y="129.1">SD0-DET#</text>
<text x="276.5" y="132.9">SD2-DET#</text>
<text x="148" y="190">TSDD0</text>
<text x="140.4" y="197.6">ND7</text>
<text x="148" y="192.6">TSDD1</text>
<text x="148" y="195.1">TSDD2</text>
<text x="304.7" y="194.6">10K R0402 NRB1#</text>
<text x="69.3" y="202.7">NRB0#</text>
<text x="69.3" y="200.2">NRB1#</text>
<text x="140.4" y="200.2">ND6</text>
<text x="140.4" y="202.7">ND5</text>
<text x="256.5" y="202.2">104</text>
<text x="266.6" y="202.2">104</text>
<text x="276.8" y="202.2">104</text>
<text x="286.9" y="202.2">104</text>
<text x="69.3" y="205.3">NRD#</text>
<text x="69.3" y="207.8">NCE0#</text>
<text x="140.4" y="205.3">ND4</text>
<text x="148" y="207.8">TSDCLK</text>
<text x="307.3" y="207.3">10K R0402NRB0#</text>
<text x="69.3" y="210.3">NCE1#</text>
<text x="140.4" y="212.9">VPS</text>
<text x="140.4" y="220.5">NDQS</text>
<text x="69.3" y="225.6">NCLE</text>
<text x="148" y="225.6">TSDCMD</text>
<text x="69.3" y="233.2">NAND-WP#</text>
<text x="69.3" y="228.1">NALE</text>
<text x="69.3" y="230.7">NWE#</text>
<text x="140.4" y="233.2">ND1</text>
<text x="140.4" y="230.7">ND2</text>
<text x="140.4" y="228.1">ND3</text>
<text x="140.4" y="235.7">ND0</text>
<text x="280.8" y="238.3">10K</text>
<text x="312.3" y="237.8">0R/NC R0402</text>
<text x="39.5" y="240.6">ND[7:0]</text>
<text x="148" y="240.8">TSDD3</text>
<text x="257" y="242.8">NWP</text>
<text x="290" y="242.8">NAND-WP#</text>
<text x="317.9" y="242.8">VPS</text>
<text x="96.7" y="251">K8G8G08U0A 4GB</text>
<text x="170.4" y="248.5">104</text>
<text x="264.1" y="247.9">NC</text>
<text x="279.3" y="250.5">104</text>
<text x="312.3" y="253">NC/0R R0402</text>
<text x="92.1" y="268.8">NRB1#</text>
<text x="104.8" y="268.8">TSDCLK</text>
<text x="92.1" y="271.3">NRB0#</text>
<text x="104.8" y="271.3">TSDCMD</text>
<text x="92.1" y="281.5">ND3</text>
<text x="106.4" y="281.5">TSDD3</text>
<text x="92.1" y="286.5">ND1</text>
<text x="92.1" y="284">ND2</text>
<text x="106.4" y="286.5">TSDD1</text>
<text x="106.4" y="284">TSDD2</text>
<text x="92.1" y="289.1">ND0</text>
<text x="106.4" y="289.1">TSDD0</text>
</g>
<g font-size="2.3" fill="#00f">
<text x="51" y="31">2</text>
<text x="51" y="33.6">2</text>
<text x="60.4" y="31">SD0-D1</text>
<text x="60.4" y="33.6">SD0-D0</text>
<text x="248.1" y="34.8">1</text>
<text x="257.5" y="34.8">ND1</text>
<text x="51" y="41.2">2</text>
<text x="51" y="38.7">2</text>
<text x="51" y="36.1">2</text>
<text x="58.1" y="38.7">SD0-CMD</text>
<text x="58.9" y="36.1">SD0-CLK</text>
<text x="60.4" y="41.2">SD0-D3</text>
<text x="248.1" y="37.4">1</text>
<text x="248.1" y="39.9">1</text>
<text x="256" y="39.9">NRB1#</text>
<text x="257.5" y="37.4">ND0</text>
<text x="51" y="43.7">2</text>
<text x="60.4" y="43.7">SD0-D2</text>
<text x="248.1" y="47.5">1</text>
<text x="248.1" y="45">1</text>
<text x="248.1" y="42.5">1</text>
<text x="255.2" y="42.5">NRB0#</text>
<text x="257.5" y="47.5">ND2</text>
<text x="257.5" y="45">ND3</text>
<text x="38.3" y="62">2</text>
<text x="44.1" y="62">SD0-DET#</text>
<text x="235.4" y="65.8">2</text>
<text x="241.2" y="65.8">SD2-DET#</text>
<text x="45.9" y="201.2">1</text>
<text x="45.9" y="203.8">1</text>
<text x="53.5" y="201.2">NRB1#</text>
<text x="53.5" y="203.8">NRB0#</text>
<text x="45.9" y="208.8">1</text>
<text x="45.9" y="206.3">1</text>
<text x="53.5" y="208.8">NCE0#</text>
<text x="54.5" y="206.3">NRE#</text>
<text x="45.9" y="211.4">1</text>
<text x="53.5" y="211.4">NCE1#</text>
<text x="168.6" y="221.5">NDQS</text>
<text x="180.5" y="221.5">1</text>
<text x="45.9" y="226.6">1</text>
<text x="54" y="226.6">NCLE</text>
<text x="45.9" y="231.7">1</text>
<text x="45.9" y="229.2">1</text>
<text x="54.3" y="231.7">NWE#</text>
<text x="54.3" y="229.2">NALE</text>
<text x="18" y="241.9">1</text>
<text x="24.8" y="241.9">ND[7:0]</text>
<text x="243.3" y="243.9">NWP</text>
</g>
<g font-size="2.3" fill="#004080">
<text x="84" y="35.1">R19</text>
<text x="84" y="32.6">R18</text>
<text x="84" y="30">R17</text>
<text x="281.1" y="33.8">R20</text>
<text x="84" y="40.2">R25</text>
<text x="84" y="37.6">R21</text>
<text x="281.1" y="41.4">R24</text>
<text x="281.1" y="36.4">R22</text>
<text x="281.1" y="38.9">R23</text>
<text x="84" y="43">R27</text>
<text x="281.1" y="44">R26</text>
<text x="281.4" y="46.8">R28</text>
<text x="63.7" y="70.7">C103</text>
<text x="84" y="70.7">C104</text>
<text x="101.8" y="68.1">R29</text>
<text x="114.5" y="68.1">R30</text>
<text x="124.6" y="68.1">R31</text>
<text x="132.3" y="68.1">R32</text>
<text x="139.9" y="68.1">R33</text>
<text x="147.5" y="68.1">R34</text>
<text x="260.8" y="74.5">C105</text>
<text x="281.1" y="74.5">C106</text>
<text x="297.4" y="75.7">R35</text>
<text x="312.6" y="75.7">R36</text>
<text x="322.8" y="75.7">R37</text>
<text x="332.9" y="75.7">R38</text>
<text x="343.1" y="75.7">R39</text>
<text x="353.2" y="75.7">R40</text>
<text x="132.3" y="98.6">CARD1</text>
<text x="103" y="102.7">SD_DAT3</text>
<text x="103" y="105.2">CMD_SD</text>
<text x="300.2" y="106.5">SD_DAT3</text>
<text x="327.8" y="103.7">CARD2</text>
<text x="54.3" y="111.5">C107</text>
<text x="103" y="110.3">VDD_SD</text>
<text x="103" y="112.8">CLK_SD</text>
<text x="300.2" y="109">CMD_SD</text>
<text x="103" y="117.9">SD_DAT0</text>
<text x="250.1" y="114.9">C108</text>
<text x="300.2" y="114.1">VDD_SD</text>
<text x="300.2" y="116.6">CLK_SD</text>
<text x="103" y="120.4">SD_DAT1</text>
<text x="103" y="123">SD_DAT2</text>
<text x="300.2" y="121.7">SD_DAT0</text>
<text x="300.2" y="124.2">SD_DAT1</text>
<text x="103" y="128.1">SD_WP</text>
<text x="103" y="130.6">SD_CD#</text>
<text x="300.2" y="126.8">SD_DAT2</text>
<text x="300.2" y="131.9">SD_WP</text>
<text x="103" y="135.7">VSS_SD</text>
<text x="300.2" y="134.4">SD_CD#</text>
<text x="103" y="138.2">VSS2_SD</text>
<text x="103" y="140.8">S_GND</text>
<text x="103" y="143.3">S_GND</text>
<text x="300.2" y="139.5">VSS_SD</text>
<text x="300.2" y="142">VSS2_SD</text>
<text x="103" y="145.8">S_GND</text>
<text x="103" y="148.4">S_GND</text>
<text x="300.2" y="144.6">S_GND</text>
<text x="300.2" y="147.1">S_GND</text>
<text x="300.2" y="149.6">S_GND</text>
<text x="300.2" y="152.2">S_GND</text>
<text x="98.5" y="183.9">U4</text>
<text x="98" y="189">RES#</text>
<text x="98" y="191.6">NC2</text>
<text x="112.4" y="189">NC22</text>
<text x="112.4" y="191.6">NC21</text>
<text x="98" y="194.1">NC3</text>
<text x="98" y="196.6">RB4#</text>
<text x="112.4" y="194.1">NC20</text>
<text x="112.4" y="196.6">NC19</text>
<text x="299.6" y="194.6">R41</text>
<text x="98" y="201.7">RB2#</text>
<text x="98" y="199.2">RB3#</text>
<text x="114.6" y="199.2">IO7</text>
<text x="114.6" y="201.7">IO6</text>
<text x="256.5" y="199.7">C109</text>
<text x="266.6" y="199.7">C110</text>
<text x="276.8" y="199.7">C111</text>
<text x="286.9" y="199.7">C112</text>
<text x="98" y="204.3">RB1#</text>
<text x="98" y="206.8">RE#</text>
<text x="98" y="209.3">CE1#</text>
<text x="112.4" y="209.3">NC18</text>
<text x="114.6" y="206.8">IO4</text>
<text x="114.6" y="204.3">IO5</text>
<text x="299.6" y="207.3">R42</text>
<text x="98" y="214.4">NC4</text>
<text x="98" y="211.9">CE2#</text>
<text x="112.4" y="211.9">NC17</text>
<text x="112.4" y="214.4">VSS3</text>
<text x="98" y="217">VCC1</text>
<text x="98" y="219.5">VSS1</text>
<text x="112.2" y="217">VCC2</text>
<text x="112.4" y="219.5">VSS2</text>
<text x="98" y="222">CE3#</text>
<text x="98" y="224.6">CE4#</text>
<text x="98" y="227.1">CLE</text>
<text x="112.4" y="222">NC16</text>
<text x="112.4" y="227.1">NC14</text>
<text x="112.4" y="224.6">NC15</text>
<text x="98" y="229.7">ALE</text>
<text x="98" y="232.2">WE#</text>
<text x="114.6" y="232.2">IO2</text>
<text x="114.6" y="229.7">IO3</text>
<text x="312.3" y="232.7">R44</text>
<text x="98" y="237.3">NC5</text>
<text x="98" y="239.8">NC6</text>
<text x="98" y="234.7">WP#</text>
<text x="112.4" y="239.8">NC13</text>
<text x="114.6" y="237.3">IO0</text>
<text x="114.6" y="234.7">IO1</text>
<text x="280.8" y="235.2">R43</text>
<text x="98" y="242.4">NC7</text>
<text x="98" y="244.9">NC8</text>
<text x="112.4" y="244.9">NC11</text>
<text x="112.4" y="242.4">NC12</text>
<text x="170.4" y="245.9">C113</text>
<text x="264.1" y="245.4">R45</text>
<text x="98" y="247.4">NC9</text>
<text x="112.4" y="247.4">NC10</text>
<text x="279.3" y="247.9">C114</text>
<text x="312.3" y="247.9">R46</text>
</g>
<g font-size="2.3" fill="#008000">
<text x="101.8" y="35.1">R0402</text>
<text x="101.8" y="32.6">R0402</text>
<text x="101.8" y="30">R0402</text>
<text x="298.9" y="33.8">R0402</text>
<text x="101.8" y="40.2">R0402</text>
<text x="101.8" y="37.6">R0402</text>
<text x="298.9" y="41.4">R0402</text>
<text x="298.9" y="36.4">R0402</text>
<text x="298.9" y="38.9">R0402</text>
<text x="101.8" y="42.7">R0402</text>
<text x="298.9" y="44">R0402</text>
<text x="298.9" y="46.5">R0402</text>
<text x="63.2" y="76.2">C0402</text>
<text x="84" y="76.2">C0402</text>
<text x="101.8" y="73.2">R0402</text>
<text x="111.9" y="73.2">R0402</text>
<text x="122.1" y="73.2">R0402 R0402 R0402</text>
<text x="147.5" y="73.2">R0402</text>
<text x="260.8" y="80.1">C0402</text>
<text x="280.6" y="79.3">C0402</text>
<text x="297.4" y="80.8">R0402</text>
<text x="310.1" y="80.8">R0402</text>
<text x="320.2" y="80.8">R0402</text>
<text x="330.4" y="80.8">R0402</text>
<text x="340.5" y="80.8">R0402</text>
<text x="353.2" y="80.8">R0402</text>
<text x="132.3" y="103.7">MICRO_SD_SLOT</text>
<text x="327.8" y="108.8">MICRO_SD_SLOT</text>
<text x="52.8" y="116.4">C0805</text>
<text x="249.9" y="120.4">C0805</text>
</g>
<g font-size="2.3">
<text x="76.4" y="58">VCC-3V3</text>
<text x="94.2" y="58">VCC-3V3</text>
<text x="273.5" y="61.8">VCC-3V3</text>
<text x="289.7" y="63">VCC-3V3</text>
<text x="58.6" y="88.4">GND</text>
<text x="78.9" y="88.4">GND</text>
<text x="255.7" y="92.2">GND</text>
<text x="276" y="92.2">GND</text>
<text x="57.3" y="96.1">VCC-3V3</text>
<text x="98.7" y="101.6">1</text>
<text x="254.4" y="99.9">VCC-3V3</text>
<text x="98.7" y="104.1">2</text>
<text x="295.8" y="105.4">1</text>
<text x="295.8" y="107.9">2</text>
<text x="98.7" y="109.2">4</text>
<text x="98.7" y="111.8">5</text>
<text x="295.8" y="113">4</text>
<text x="98.7" y="116.8">7</text>
<text x="98.7" y="119.4">8</text>
<text x="295.8" y="115.6">5</text>
<text x="98.7" y="121.9">9</text>
<text x="295.8" y="120.6">7</text>
<text x="295.8" y="123.2">8</text>
<text x="295.8" y="125.7">9</text>
<text x="97.5" y="127">10</text>
<text x="97.5" y="129.5">11</text>
<text x="294.6" y="130.8">10</text>
<text x="98.7" y="134.6">3</text>
<text x="98.7" y="137.2">6</text>
<text x="294.6" y="133.3">11</text>
<text x="97.5" y="139.7">12</text>
<text x="97.5" y="142.2">13</text>
<text x="294.6" y="143.5">12</text>
<text x="295.8" y="138.4">3</text>
<text x="295.8" y="141">6</text>
<text x="97.5" y="144.8">14</text>
<text x="97.5" y="147.3">15</text>
<text x="294.6" y="146">13</text>
<text x="294.6" y="148.6">14</text>
<text x="294.6" y="151.1">15</text>
<text x="63.7" y="185">VCC-3V3</text>
<text x="93.7" y="188">1</text>
<text x="93.7" y="190.5">2</text>
<text x="121.3" y="188">48</text>
<text x="121.3" y="190.5">47</text>
<text x="93.7" y="193">3</text>
<text x="93.7" y="195.6">4</text>
<text x="121.3" y="193">46</text>
<text x="121.3" y="195.6">45</text>
<text x="251.4" y="192.1">VCC-3V3</text>
<text x="93.7" y="200.7">6</text>
<text x="93.7" y="203.2">7</text>
<text x="93.7" y="198.1">5</text>
<text x="121.3" y="198.1">44</text>
<text x="121.3" y="203.2">42</text>
<text x="121.3" y="200.7">43</text>
<text x="93.7" y="205.7">8</text>
<text x="93.7" y="208.3">9</text>
<text x="121.3" y="208.3">40</text>
<text x="121.3" y="205.7">41</text>
<text x="160.2" y="207.8">VCC-3V3</text>
<text x="256.5" y="204.8">C0402</text>
<text x="266.6" y="204.8">C0402</text>
<text x="276.8" y="204.8">C0402</text>
<text x="286.9" y="204.8">C0402</text>
<text x="92.4" y="213.4">11</text>
<text x="92.4" y="210.8">10</text>
<text x="92.4" y="215.9">12</text>
<text x="121.3" y="215.9">37</text>
<text x="121.3" y="210.8">39</text>
<text x="121.3" y="213.4">38</text>
<text x="251.4" y="214.9">GND</text>
<text x="51.2" y="216.5">VCC-3V3</text>
<text x="92.4" y="221">14</text>
<text x="92.4" y="218.4">13</text>
<text x="121.3" y="221">35</text>
<text x="121.3" y="218.4">36</text>
<text x="92.4" y="223.5">15</text>
<text x="92.4" y="226.1">16</text>
<text x="121.3" y="226.1">33</text>
<text x="121.3" y="223.5">34</text>
<text x="165.3" y="224.1">VCC-3V3</text>
<text x="274.2" y="222.5">VCC-3V3</text>
<text x="307.3" y="222.5">VCC-3V3</text>
<text x="92.4" y="228.6">17</text>
<text x="92.4" y="231.1">18</text>
<text x="92.4" y="233.7">19</text>
<text x="121.3" y="231.1">31</text>
<text x="121.3" y="228.6">32</text>
<text x="121.3" y="233.7">30</text>
<text x="92.4" y="236.2">20</text>
<text x="92.4" y="238.8">21</text>
<text x="121.3" y="238.8">28</text>
<text x="121.3" y="236.2">29</text>
<text x="163" y="235.2">VCC-3V3</text>
<text x="61.4" y="242.9">VCC-3V3</text>
<text x="92.4" y="241.3">22</text>
<text x="92.4" y="243.8">23</text>
<text x="121.3" y="243.8">26</text>
<text x="121.3" y="241.3">27</text>
<text x="280.8" y="241.3">R0402</text>
<text x="92.4" y="246.4">24</text>
<text x="121.3" y="246.4">25</text>
<text x="170.4" y="251">C0402</text>
<text x="264.1" y="250.5">R0402</text>
<text x="81.5" y="256.1">GND</text>
<text x="96.7" y="253.5">TSOP48</text>
<text x="129.7" y="256.1">GND</text>
<text x="279.3" y="253">C0402</text>
<text x="165.3" y="258.6">GND</text>
<text x="274.2" y="260.6">GND</text>
<text x="307.3" y="260.6">GND</text>
<text x="325.3" y="276.4">Title</text>
<text x="325.3" y="284">Size</text>
<text x="327.8" y="286.6">A3</text>
<text x="335.5" y="284">Document Number</text>
<text x="335.5" y="286.6">&lt;Doc&gt;</text>
<text x="409.1" y="284">Rev</text>
<text x="411.7" y="286.6">V1.0</text>
<text x="325.3" y="291.6">Date:</text>
<text x="376.1" y="291.6">Sheet</text>
<text x="388.8" y="291.6">5</text>
<text x="396.4" y="291.6">of</text>
<text x="404" y="291.6">11</text>
</g>
<g font-size="1.8">
<text x="44.2" y="1.9">5</text>
<text x="127.1" y="1.9">4</text>
<text x="210.1" y="1.9">3</text>
<text x="293" y="1.9">2</text>
<text x="376" y="1.9">1</text>
<text x=".8" y="40.7">4</text>
<text x="418.1" y="40.7">4</text>
<text x=".8" y="113.6">3</text>
<text x="418.1" y="113.6">3</text>
<text x=".8" y="186.6">2</text>
<text x="418.1" y="186.6">2</text>
<text x=".8" y="259.5">1</text>
<text x="418.1" y="259.5">1</text>
<text x="44.2" y="296.3">5</text>
<text x="127.1" y="296.3">4</text>
<text x="210.1" y="296.3">3</text>
<text x="293" y="296.3">2</text>
<text x="376" y="296.3">1</text>
</g>
</svg>
